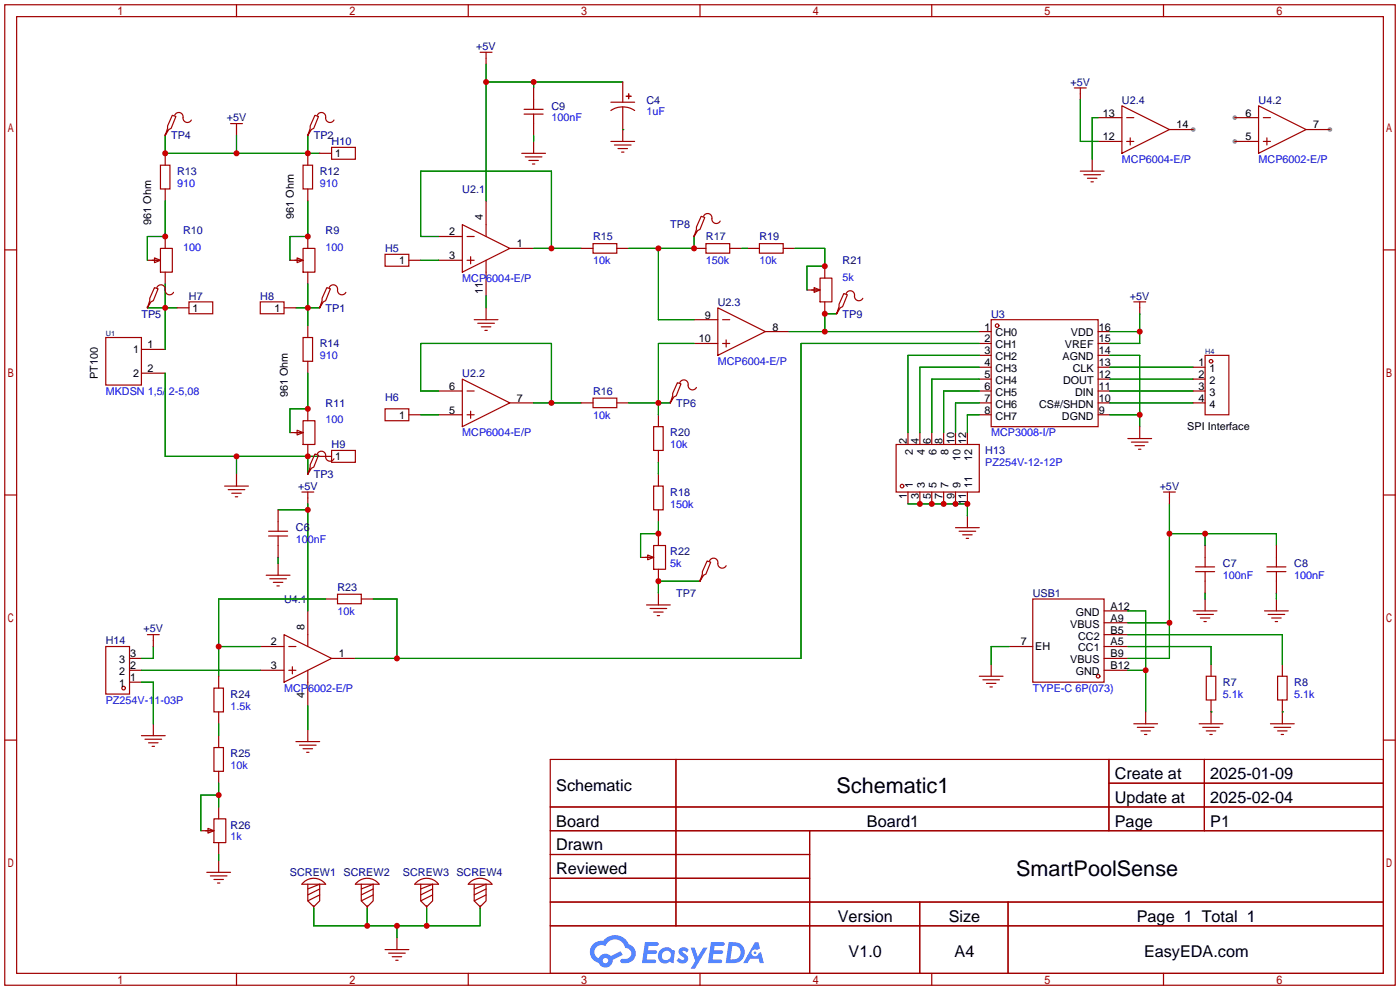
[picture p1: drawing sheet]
<svg xmlns="http://www.w3.org/2000/svg" width="299mm" height="212mm" viewBox="0 0 299 212" stroke-linecap="round" stroke-linejoin="round" font-family="sans-serif">
<g fill="#999">
<circle cx="255" cy="27.7" r=".51"/>
<circle cx="263.9" cy="30.2" r=".51"/>
<circle cx="263.9" cy="25.1" r=".51"/>
<circle cx="284.2" cy="27.7" r=".51"/>
</g>
<g fill="none" stroke="#a10000" stroke-width=".25">
<path d="M1 1h297.2v209.6h-297.2zM3.6 3.6h292.1v204.4h-292.1zM50.5 1v2.6M100.1 1v2.6M149.6 1v2.6M199.1 1v2.6M248.7 1v2.6M1 53.4h2.6M295.7 53.4h2.5M1 105.8h2.6M295.7 105.8h2.5M1 158.2h2.6"/>
<path d="M295.7 158.2h2.5M117.6 162.3h178.1v45.7h-178.1zM117.6 172.5h178.1M117.6 177.5h178.1M144.5 162.3v35.6M173 177.5v30.5M237 162.3v15.2M237 167.4h58.7M257.4 162.3v15.2M117.6 182.6h55.4M117.6 192.8h178.1M117.6 187.7h55.4"/>
<path d="M117.6 197.9h178.1M196.6 192.8v15.2M215.4 192.8v15.2M50.5 208v2.6M100.1 208v2.6M149.6 208v2.6M199.1 208v2.6M248.7 208v2.6"/>
</g>
<g fill="#5487ff">
<path d="M145.3 202.7a1.3 1.3 0 0 1 1.9 .3l-.4 .6a.54 .54 0 0 0-.9-.2l.1 .2a1.34 1.34 0 0 1 .9 1.8 1.47 1.47 0 0 1-2.3-.1l.5-.6 .8 .5a.31 .31 0 0 0 .4-.3 .31 .31 0 0 0-.3-.4 1.12 1.12 0 0 1-.7-1.8z"/>
<path d="M147.6 202.5h.9l.6 2 1.2-2h.9l-2.7 4.6h-.9l1-1.7z"/>
<path d="M137.8 201.4h1.7a1.31 1.31 0 0 1 1.2 .2 .4 .4 0 0 1-.3 .5l-1.8 .1-.1 .9h1.6a.4 .4 0 0 1 .4 .4 .4 .4 0 0 1-.5 .4h-1.6l-.2 1.2h1.4a.46 .46 0 0 1 .5 0 .46 .46 0 0 1 .1 .5l-.4 .2h-2.6z"/>
<path d="M151.9 201.4h1.7a1.32 1.32 0 0 1 1.2 .2 .39 .39 0 0 1-.3 .5l-1.8 .1-.1 .9h1.6a.4 .4 0 0 1 .4 .4 .4 .4 0 0 1-.4 .4h-1.7l-.2 1.2h1.4a.46 .46 0 0 1 .5 0 .46 .46 0 0 1 .1 .5l-.4 .2h-2.6z"/>
<path d="M161.3 201.4h.8l.3 1.3-.6 .4a.75 .75 0 0 0-1.1 .3 .75 .75 0 0 0 .5 1 .75 .75 0 0 0 .9-.7l.5-.2 .6 2.3h-.8l-.3-.9h-1.8l-.5 .9h-1z"/>
<path d="M155.7 201.4l-.6 4.4h1.5a2.27 2.27 0 0 0 2.6-2.2 2.27 2.27 0 0 0-2.7-2.2zM156.5 202.1a1.5 1.5 0 0 1 1.8 1.6 1.5 1.5 0 0 1-1.9 1.4h-.3z"/>
<path d="M141.2 203a1.6 1.6 0 0 0-.3 2.3 1.6 1.6 0 0 0 2.3 .2l.7 .3 .3-2.4-.1-.3-.5-.1a1.58 1.58 0 0 0-2.4 0zM141.8 203.5a.98 .98 0 0 1 1.6 .4 .98 .98 0 0 1-1.1 1.3 .94 .94 0 0 1-.9-.7 .94 .94 0 0 1 .4-1z"/>
<path d="M126.8 201.8a2.37 2.37 0 0 0 1.1 4 1.54 1.54 0 0 0 1.8 1 1.54 1.54 0 0 0 1.2-1.6l2.2-1.1-.5-.8-2 1a1.57 1.57 0 0 0-2.7 .5 1.5 1.5 0 0 1-.7-2.1 1.5 1.5 0 0 1 2.2-.5 2.23 2.23 0 0 1 2.3-1.4 2.23 2.23 0 0 1 2 1.8 1.16 1.16 0 0 1 1.2 1.1 1.16 1.16 0 0 1-1.1 1.2h-.7a.47 .47 0 0 0-.5 .4 .47 .47 0 0 0 .4 .5 2.17 2.17 0 0 0 2.5-.9 2.17 2.17 0 0 0-.3-2.7l-.8-.4a3.2 3.2 0 0 0-5.5-.7l-1.1 .1zM128.8 205.3a.6 .6 0 0 1 1.2 0 .6 .6 0 0 1-1.2 0z"/>
<circle cx="161.4" cy="203.6" r=".28"/>
</g>
<g fill="none" stroke="#a10000" stroke-width=".25">
<path d="M102.6 11.2h2.6M103.9 11.2v2.5M114 18.8v4.6M133.1 17.5v4.3M229.6 18.8h2.6M230.9 18.8v2.5M34.3 35.3h2v5.1h-2zM35.3 28.7v.3M35.3 32.8v2.5M36.8 24.6l.8 .3-1 2.5-.5 .3-.8 1.3 .5-1.6v-.5zM37.3 24.6a.93 .93 0 0 1 1.2-.5 .93 .93 0 0 1 .6 1 .94 .94 0 0 0 .7 1 .94 .94 0 0 0 1.1-.4M49.3 26.4h2.5"/>
<path d="M50.5 26.4v2.6M64.8 35.3h2v5.1h-2zM65.8 28.7v.3M65.8 32.8v2.5M67.3 24.6l.8 .3-1 2.5-.6 .3-.7 1.3 .5-1.6v-.5zM67.8 24.6a.93 .93 0 0 1 1.1-.5 .93 .93 0 0 1 .7 1 .94 .94 0 0 0 .7 1 .94 .94 0 0 0 1.1-.4M68.3 32.8h2.6M70.9 31.5h5v2.5h-5zM111.5 32.8h5.1M112 24.4h4.1M112 23.4h4.1M112.3 33.5h3.5"/>
<path d="M113 34.3h2.1M113.8 35.1h.5M114 24.4v4.6M114 30.2v2.6M130.6 30.2h5M130.6 21.8h5M131.3 31h3.6M132.1 31.8h2M132.8 32.5h.5M133.1 22.9l1.1 .1 1.4 .6M133.1 22.9l-1.6 .2-.9 .5M133.1 22.9v7.3"/>
<path d="M133.9 20.6h1zM134.3 20.1l.1 1zM230.9 36.6h5.1M231.6 37.3h3.6M232.4 38.1h2M233.2 38.9h.5M233.4 34v2.6M234.7 25.1h5.1M234.7 30.2h5.1M239.8 22.6l10.1 5.1-10.1 5.1zM240.8 25.1h1.5M240.8 30.2h1.5"/>
<path d="M241.6 29.5v1.5M249.9 27.7h5.1M263.9 25.1h5.1M263.9 30.2h5.1M269 22.6l10.1 5.1-10.1 5.1zM270 25.1h1.5M270 30.2h1.5M270.8 29.5v1.5M279.1 27.7h5.1M31.5 55.6h2.5M33 55.1l1.3 .5-1.3 .5zM34.3 53.1h2.5v5.1h-2.5z"/>
<path d="M35.3 40.4v2.5M35.3 50.5v2.6M35.3 58.2v2.5M62 55.6h2.5M63.5 55.1l1.3 .5-1.3 .5zM64.8 53.1h2.5v5.1h-2.5zM65.8 40.4v2.5M65.8 50.5v2.6M65.8 58.2v2.5M82.3 54.4h5.1v2.5h-5.1zM87.4 55.6h2.5M93.7 55.6h5.1"/>
<path d="M93.7 50.5h5.1M98.8 48l10.2 5.1-10.2 5.1zM99.8 55.6h1.5M99.8 50.5h1.5M100.6 54.9v1.5M103.9 42.9v7.6M103.9 55.6v7.6M109 53.1h5M124.2 53.1h2.5M126.7 52.1h5.1v2h-5.1zM131.8 53.1h2.6M148.3 53.1h2.6"/>
<path d="M148.3 50.3v.2M149.9 46.2l.7 .3-1 2.5-.5 .3-.8 1.2 .5-1.5v-.5zM150.4 46.2a.93 .93 0 0 1 1.1-.5 .93 .93 0 0 1 .6 1 .94 .94 0 0 0 .7 1 .94 .94 0 0 0 1.1-.5M150.9 52.1h5.1v2h-5.1zM156 53.1h2.5M159.8 53.1h2.5M162.3 52.1h5.1v2h-5.1zM167.4 53.1h2.5M175.3 59.4h2.5v5.1h-2.5zM176.3 56.9v2.5M22.6 72.1h7.6v10.2h-7.6zM30.2 79.8h5.1"/>
<path d="M30.2 74.7h5.1M31.5 65.5v.3M33 61.5l.8 .2-1 2.6-.5 .2-.8 1.3 .5-1.5v-.5zM33.5 61.5a.93 .93 0 0 1 1.2-.6 .93 .93 0 0 1 .6 1.1 .94 .94 0 0 0 .7 1 .94 .94 0 0 0 1.1-.5M37.8 65.8h2.6M40.4 64.5h5.1v2.6h-5.1zM55.6 64.5h5.1v2.6h-5.1zM60.7 65.8h2.5M64.8 72.1h2v5.1h-2zM65.8 69.6v2.5M65.8 77.2v2.6M68.3 65.5v.3"/>
<path d="M69.8 61.5l.8 .2-1 2.6-.5 .2-.8 1.3 .5-1.5v-.5zM70.4 61.5a.93 .93 0 0 1 1.1-.6 .93 .93 0 0 1 .6 1.1 .94 .94 0 0 0 .7 1 .94 .94 0 0 0 1.1-.5M101.3 68.3h5.1M102.1 69.1h3.6M102.9 69.8h2M103.6 70.6h.5M103.9 65.8v2.5M148.3 68.3h5.1M148.3 73.4h5.1M153.4 65.8l10.2 5.1-10.2 5zM154.4 68.3h1.6M154.4 73.4h1.6"/>
<path d="M155.2 72.6v1.6M163.6 70.9h5.1M172.5 62h2.5M174 61.5l1.3 .5-1.3 .5zM176.3 64.5v2.6M178.8 66.8v.3M180.3 62.7l.8 .3-1 2.5-.5 .3-.8 1.3 .5-1.6v-.5zM180.8 62.7a.93 .93 0 0 1 1.2-.5 .93 .93 0 0 1 .6 1 .94 .94 0 0 0 .7 1 .94 .94 0 0 0 1.1-.4M209.3 73.4h2.5M209.3 70.9h2.5M209.3 75.9h2.5M209.3 78.5h2.5"/>
<path d="M211.8 68.3h22.9v22.9h-22.9zM234.7 73.4h2.5M234.7 70.9h2.5M234.7 75.9h2.5M234.7 78.5h2.5M242.3 64.5h2.6M243.6 64.5v2.6M255 78.5h2.6M257.6 75.9h5v12.7h-5zM62 92.5h2.5M63.5 91.9l1.3 .6-1.3 .5zM64.8 89.9h2.5v5.1h-2.5z"/>
<path d="M65.8 87.4v2.5M65.8 95v2.5M67.3 97l.8 .3-1 2.5-.6 .3-.7 1.2 .5-1.5v-.5zM67.8 97a.93 .93 0 0 1 1.1-.5 .93 .93 0 0 1 .7 1 .94 .94 0 0 0 .7 1 .94 .94 0 0 0 1.1-.5M68.3 97.5h2.6M70.9 96.3h5v2.5h-5zM82.3 87.4h5.1v2.5h-5.1zM87.4 88.6h2.5M93.7 83.6h5.1M93.7 88.6h5.1M98.8 81l10.2 5.1-10.2 5.1zM99.8 83.6h1.5"/>
<path d="M99.8 88.6h1.5M100.6 87.9v1.5M109 86.1h5M124.2 86.1h2.5M126.7 85.1h5.1v2h-5.1zM131.8 86.1h2.6M139.7 91.2h2v5.1h-2zM140.7 88.6v2.6M140.7 96.3v2.5M143.3 85.9v.2M144.8 81.8l.7 .2-1 2.6-.5 .2-.7 1.3 .5-1.5v-.5zM145.3 81.8a.93 .93 0 0 1 1.1-.6 .93 .93 0 0 1 .7 1.1 .94 .94 0 0 0 .6 1 .94 .94 0 0 0 1.1-.5"/>
<path d="M191.5 95h17.8v10.2h-17.8zM194.1 92.5v2.5M196.6 92.5v2.5M199.1 92.5v2.5M201.7 92.5v2.5M204.2 92.5v2.5M206.8 92.5v2.5M209.3 86.1h2.5M209.3 83.6h2.5M209.3 88.6h2.5M209.3 81h2.5M234.7 86.1h2.5"/>
<path d="M234.7 83.6h2.5M234.7 88.6h2.5M234.7 81h2.5M241 93.7h5.1M241.8 94.5h3.6M242.6 95.2h2M243.3 96h.5M243.6 91.2v2.5M255 86.1h2.6M255 83.6h2.6M255 81h2.6M48 103.9h5.1"/>
<path d="M48.8 104.6h3.5M49.5 105.4h2.1M50.3 106.2h.5M50.5 101.3v2.6M57.4 113.5h4.1M57.4 114.6h4.1M59.4 109v4.5M59.4 114.6v4.5M64.5 105.2h2.6M65.8 101.1v.2M65.8 105.2v2.5M136.9 119.1h2.5"/>
<path d="M138.4 118.6l1.3 .5-1.3 .5zM139.7 103.9h2v5.1h-2zM139.7 116.6h2.5v5.1h-2.5zM140.7 101.3v2.6M140.7 109v2.5M140.7 114v2.6M151.1 119.9l.8 .2-1 2.6-.5 .2-.8 1.3 .5-1.5v-.5zM151.6 119.9a.93 .93 0 0 1 1.2-.6 .93 .93 0 0 1 .6 1.1 .94 .94 0 0 0 .7 1 .94 .94 0 0 0 1.1-.5M194.1 105.2v2.5M196.6 105.2v2.5M199.1 105.2v2.5M201.7 105.2v2.5"/>
<path d="M204.2 105.2v2.5M204.2 112.8h5.1M205 113.5h3.5M205.7 114.3h2.1M206.5 115.1h.5M206.8 105.2v2.5M206.8 110.2v2.6M248.7 105.2h2.5M249.9 105.2v2.5M257.6 116.6v4.6M272.8 116.6v4.6M22.6 138.2h5.1v10.1h-5.1z"/>
<path d="M31.5 135.6h2.5M32.8 135.6v2.6M55.6 138.2h5.1M56.9 122.9h5.1M57.7 123.7h3.5M58.4 124.5h2.1M59.2 125.2h.5M59.4 120.4v2.5M60.7 135.6l10.2 5.1-10.2 5.1zM61.7 138.2h1.5M65.8 130.6v7.6M69.6 128h2.5"/>
<path d="M72.1 127h5.1v2h-5.1zM77.2 128h2.6M138.2 129.3h5.1M138.9 130h3.6M139.7 130.8h2M140.5 131.6h.5M140.7 121.7v2.5M140.7 126.7v2.6M149.6 124v.2M215.6 138.2h5.1M220.7 128h15.3v17.8h-15.3zM236 138.2h5"/>
<path d="M236 130.6h5M236 133.1h5M236 135.6h5M255 130.6h5.1M255.5 122.2h4.1M255.5 121.2h4.1M255.8 131.3h3.5M256.5 132.1h2.1M257.3 132.8h.5M257.6 122.2v4.5M257.6 128v2.6M270.3 130.6h5"/>
<path d="M270.8 122.2h4M270.8 121.2h4M271 131.3h3.6M271.8 132.1h2M272.5 132.8h.5M272.8 122.2v4.5M272.8 128v2.6M27.7 140.7h2.5M27.7 143.3h2.5M27.7 145.8h2.5M30.2 157.2h5.1M31 158h3.5"/>
<path d="M31.7 158.8h2.1M32.5 159.5h.5M32.8 154.7v2.5M45.7 147.1h2.1v5h-2.1zM45.7 159.8h2.1v5h-2.1zM46.7 144.5v2.6M46.7 152.1v2.6M46.7 157.2v2.6M55.6 143.3h5.1M61.7 143.3h1.5M62.5 142.5v1.5M63.2 158.5h5.1"/>
<path d="M64 159.3h3.6M65.8 143.3v7.6M65.8 156v2.5M70.9 140.7h5M209.3 144.5h5.1M210.1 145.3h3.5M210.8 146.1h2.1M211.6 146.8h.5M211.8 142v2.5M236 140.7h5M236 143.3h5M242.3 154.7h5.1"/>
<path d="M243.1 155.4h3.5M243.8 156.2h2.1M244.6 157h.5M244.9 152.1v2.6M256.3 154.7h5.1M257 155.4h3.6M257.8 144.5h2v5.1h-2zM257.8 156.2h2M258.6 157h.5M258.8 142v2.5M258.8 149.6v5.1M271.5 154.7h5.1"/>
<path d="M272.3 155.4h3.5M273 144.5h2.1v5.1h-2.1zM273 156.2h2.1M273.8 157h.5M274.1 142v2.5M274.1 149.6v5.1M42.9 177.5h2.6M44.4 177l1.3 .5-1.3 .6zM45.7 175h2.6v5.1h-2.6zM46.7 164.8v2.6M46.7 172.5v2.5M64.8 160h2"/>
<path d="M65.5 160.8h.5M44.2 186.4h5.1M45 187.2h3.5M45.7 188h2.1M46.5 188.7h.5M46.7 180.1v2.5M46.7 183.9v2.5M65 188.5a3.2 3.2 0 0 1 4.6 .5h-5.1zM65.8 189v3.5l1.3 1.3 1.2-1.3v-3.5l-2.5 1M67.1 193.5v.6M68.3 190l-2.5 1.3M68.3 191.3l-2.5 1.2"/>
<path d="M76.4 188.5a3.2 3.2 0 0 1 4.6 .5h-5.1zM77.2 189v3.5l1.3 1.3 1.3-1.3v-3.5l-2.6 1M78.5 193.5v.6M79.8 190l-2.6 1.3M79.8 191.3l-2.6 1.2M89.1 188.5a3.2 3.2 0 0 1 4.6 .5h-5.1zM89.9 189v3.5l1.3 1.3 1.3-1.3v-3.5l-2.6 1M91.2 193.5v.6M92.5 190l-2.6 1.3M92.5 191.3l-2.6 1.2M100.5 188.5a3.2 3.2 0 0 1 4.7 .5h-5.1zM101.3 189v3.5l1.3 1.3 1.3-1.3v-3.5l-2.6 1"/>
<path d="M102.6 193.5v.6M103.9 190l-2.6 1.3M103.9 191.3l-2.6 1.2M82.3 202.9h5.1M83.1 203.7h3.5M83.8 204.5h2.1M84.6 205.2h.5M84.8 200.4v2.5"/>
<circle cx="213.1" cy="69.6" r=".38"/>
<circle cx="258.8" cy="77.2" r=".38"/>
<circle cx="192.8" cy="103.9" r=".38"/>
<circle cx="26.4" cy="147.1" r=".38"/>
<circle cx="234.7" cy="144.5" r=".38"/>
</g>
<g fill="none" stroke="#008700" stroke-width=".25">
<path d="M103.9 13.7v29.2M103.9 17.5h29.2M114 17.5v1.3M35.3 29v3.8h33M50.5 29v3.8M65.8 29v3.8M114 29v1.2M133.1 27.7h.1M230.9 21.3v8.9h3.8M234.7 25.1h-1.3v8.9M35.3 42.9v7.6h-3.8v5.1M65.8 42.9v7.6h-3.8v5.1"/>
<path d="M89.9 55.6h3.8M93.7 50.5h-3.8v-13.9h28v16.5M114 53.1h10.2M140.7 53.1v15.2h7.6M148.3 50.5v2.6h-13.9M158.5 53.1h1.3M169.9 53.1h6.4v3.8h-3.8v5.1M31.5 65.8h6.3M35.3 79.8v17.7h33M35.3 60.7v14M63.2 65.8h5.1M65.8 79.8v7.6h-3.8v5.1"/>
<path d="M65.8 60.7v8.9M103.9 63.2v2.6M148.3 73.4h-7.6v15.2M168.7 70.9h40.6M178.8 67.1h-2.5v3.8M209.3 73.4h-38.1v67.3h-95.3M209.3 75.9h-15.2v16.6M209.3 78.5h-12.7v14M237.2 70.9h6.4M237.2 75.9h6.4v15.3M237.2 78.5h17.8M243.6 67.1v6.3h-6.4"/>
<path d="M50.5 97.5v3.8M65.8 97.5v3.8M89.9 88.6h3.8M93.7 83.6h-3.8v-10.2h28v12.7M114 86.1h10.2M134.4 86.1h8.9M140.7 98.8v2.5M209.3 86.1h-5.1v6.4M209.3 83.6h-7.6v8.9M209.3 88.6h-2.5v3.9M209.3 81h-10.2v11.5M237.2 86.1h17.8"/>
<path d="M237.2 83.6h17.8M237.2 88.6h6.4M237.2 81h17.8M59.4 119.1v1.3M59.4 109h6.4M65.8 107.7v22.9M140.7 111.5v2.5h-3.8v5.1M194.1 107.7h12.7v2.5M249.9 107.7v33h-8.9M249.9 114h22.9v2.6M257.6 114v2.6M32.8 138.2v2.5h-2.6"/>
<path d="M46.7 138.2h8.9M69.6 128h-22.9v16.5M79.8 128h5v12.7M149.6 124.2h-8.9v2.5M215.6 138.2h-3.8v3.8M241 130.6h3.9v21.5M241 133.1h8.9M241 138.2h17.8v3.8M241 135.6h33.1v6.4M257.6 126.7v1.3M272.8 126.7v1.3M30.2 143.3h25.4"/>
<path d="M30.2 145.8h2.6v8.9M46.7 154.7v2.5M65.8 150.9v5.1M241 143.3h3.9M258.8 152.1h.1M274.1 152.1h.1M46.7 167.4v5.1M46.7 169.9h-3.8v7.6M46.7 182.6v1.3M67.1 194.1v3.8h35.5v-3.8M78.5 194.1v3.8M84.8 197.9v2.5"/>
<path d="M91.2 194.1v3.8"/>
</g>
<g fill="#c00">
<circle cx="65.8" cy="50.5" r=".63"/>
<circle cx="65.8" cy="97.5" r=".63"/>
<circle cx="50.5" cy="97.5" r=".63"/>
<circle cx="244.9" cy="143.3" r=".63"/>
<circle cx="249.9" cy="133.1" r=".63"/>
<circle cx="249.9" cy="114" r=".63"/>
<circle cx="257.6" cy="114" r=".63"/>
<circle cx="35.3" cy="50.5" r=".63"/>
<circle cx="65.8" cy="87.4" r=".63"/>
<circle cx="50.5" cy="32.8" r=".63"/>
<circle cx="35.3" cy="32.8" r=".63"/>
<circle cx="65.8" cy="32.8" r=".63"/>
<circle cx="65.8" cy="65.8" r=".63"/>
<circle cx="35.3" cy="65.8" r=".63"/>
<circle cx="117.9" cy="53.1" r=".63"/>
<circle cx="117.9" cy="86.1" r=".63"/>
<circle cx="103.9" cy="17.5" r=".63"/>
<circle cx="114" cy="17.5" r=".63"/>
<circle cx="140.7" cy="53.1" r=".63"/>
<circle cx="148.3" cy="53.1" r=".63"/>
<circle cx="176.3" cy="70.9" r=".63"/>
<circle cx="176.3" cy="67.1" r=".63"/>
<circle cx="140.7" cy="86.1" r=".63"/>
<circle cx="176.3" cy="56.9" r=".63"/>
<circle cx="140.7" cy="124.2" r=".63"/>
<circle cx="243.6" cy="88.6" r=".63"/>
<circle cx="243.6" cy="70.9" r=".63"/>
<circle cx="206.8" cy="107.7" r=".63"/>
<circle cx="204.2" cy="107.7" r=".63"/>
<circle cx="201.7" cy="107.7" r=".63"/>
<circle cx="199.1" cy="107.7" r=".63"/>
<circle cx="196.6" cy="107.7" r=".63"/>
<circle cx="46.7" cy="138.2" r=".63"/>
<circle cx="46.7" cy="169.9" r=".63"/>
<circle cx="84.8" cy="140.7" r=".63"/>
<circle cx="65.8" cy="109" r=".63"/>
<circle cx="140.7" cy="114" r=".63"/>
<circle cx="84.8" cy="197.9" r=".63"/>
<circle cx="91.2" cy="197.9" r=".63"/>
<circle cx="78.5" cy="197.9" r=".63"/>
</g>
<g font-size="4.6">
<text x="178.8" y="169.4">Schematic1</text>
<text x="217.1" y="187.2">SmartPoolSense</text>
</g>
<g font-size="3.5">
<text x="238.3" y="166.5">Create at</text>
<text x="258.7" y="166.5">2025-01-09</text>
<text x="118.9" y="169.1">Schematic</text>
<text x="238.3" y="171.6">Update at</text>
<text x="258.7" y="171.6">2025-02-04</text>
<text x="118.9" y="176.7">Board</text>
<text x="185.3" y="176.7">Board1</text>
<text x="238.3" y="176.7">Page</text>
<text x="258.7" y="176.7">P1</text>
<text x="118.9" y="181.8">Drawn</text>
<text x="118.9" y="186.8">Reviewed</text>
<text x="179.1" y="197">Version</text>
<text x="202.8" y="197">Size</text>
<text x="243" y="197">Page 1 Total 1</text>
<text x="181.4" y="204.6">V1.0</text>
<text x="204" y="204.6">A4</text>
<text x="244.5" y="204.6">EasyEDA.com</text>
</g>
<g font-size="2.3" fill="#000080">
<text x="101.8" y="10.7">+5V</text>
<text x="117.9" y="23.4">C9</text>
<text x="138.2" y="22.1">C4</text>
<text x="228.8" y="18.3">+5V</text>
<text x="239.8" y="22.1">U2.4</text>
<text x="269" y="22.1">U4.2</text>
<text x="36.6" y="29.8">TP4</text>
<text x="48.5" y="26">+5V</text>
<text x="67.1" y="29.8">TP2</text>
<text x="70.9" y="31">H10</text>
<text x="37.8" y="37.4">R13</text>
<text x="68.3" y="37.4">R12</text>
<text x="98.8" y="41.2">U2.1</text>
<text x="39.1" y="50.1">R10</text>
<text x="69.6" y="50.1">R9</text>
<text x="82.3" y="53.9">H5</text>
<text x="126.7" y="51.4">R15</text>
<text x="143.3" y="48.8">TP8</text>
<text x="150.9" y="51.4">R17</text>
<text x="162.3" y="51.4">R19</text>
<text x="180.1" y="56.4">R21</text>
<text x="40.4" y="64.1">H7</text>
<text x="55.6" y="64.1">H8</text>
<text x="153.4" y="65.3">U2.3</text>
<text x="241.5" y="64.1">+5V</text>
<text x="30.2" y="67.9">TP5</text>
<text x="69.6" y="66.6">TP1</text>
<text x="180.1" y="67.9">TP9</text>
<text x="211.8" y="67.9">U3</text>
<text x="68.3" y="74.2">R14</text>
<text x="98.8" y="80.6">U2.2</text>
<text x="69.6" y="86.9">R11</text>
<text x="82.3" y="85.6">H6</text>
<text x="126.7" y="84.4">R16</text>
<text x="144.5" y="86.9">TP6</text>
<text x="70.9" y="95.8">H9</text>
<text x="143.3" y="93.3">R20</text>
<text x="210.6" y="97.1">H13</text>
<text x="63.7" y="104.7">+5V</text>
<text x="67.1" y="102.2">TP3</text>
<text x="143.3" y="106">R18</text>
<text x="247.9" y="104.7">+5V</text>
<text x="63.2" y="113.6">C6</text>
<text x="143.3" y="118.7">R22</text>
<text x="261.4" y="121.2">C7</text>
<text x="276.6" y="121.2">C8</text>
<text x="60.7" y="128.8">U4.1</text>
<text x="72.1" y="126.3">R23</text>
<text x="144.5" y="127.6">TP7</text>
<text x="220.7" y="127.6">USB1</text>
<text x="22.6" y="137.7">H14</text>
<text x="30.7" y="135.2">+5V</text>
<text x="49.3" y="149.1">R24</text>
<text x="261.4" y="146.6">R7</text>
<text x="276.6" y="146.6">R8</text>
<text x="49.3" y="161.8">R25</text>
<text x="49.3" y="177.1">R26</text>
<text x="62" y="187.2">SCREW1 SCREW2</text>
<text x="86.1" y="187.2">SCREW3 SCREW4</text>
</g>
<g font-size="2.3" fill="#00f">
<text x="117.9" y="26">100nF</text>
<text x="138.2" y="24.7">1uF</text>
<text x="239.8" y="34.8">MCP6004-E/P</text>
<text x="269" y="34.8">MCP6002-E/P</text>
<text x="37.8" y="39.9">910</text>
<text x="68.3" y="39.9">910</text>
<text x="39.1" y="53.6">100</text>
<text x="69.6" y="53.6">100</text>
<text x="126.7" y="56.4">10k</text>
<text x="150.9" y="56.4">150k</text>
<text x="162.3" y="56.4">10k</text>
<text x="180.1" y="60">5k</text>
<text x="98.8" y="60.2">MCP6004-E/P</text>
<text x="68.3" y="76.8">910</text>
<text x="153.4" y="78">MCP6004-E/P</text>
<text x="22.6" y="84.4">MKDSN 1,5/ 2-5,08</text>
<text x="126.7" y="89.5">10k</text>
<text x="69.6" y="90.5">100</text>
<text x="98.8" y="93.3">MCP6004-E/P</text>
<text x="143.3" y="95.8">10k</text>
<text x="211.8" y="93.3">MCP3008-I/P</text>
<text x="210.6" y="99.6">PZ254V-12-12P</text>
<text x="143.3" y="108.5">150k</text>
<text x="63.2" y="116.1">100nF</text>
<text x="143.3" y="121.2">5k</text>
<text x="261.4" y="123.7">100nF</text>
<text x="276.6" y="123.7">100nF</text>
<text x="72.1" y="131.4">10k</text>
<text x="60.7" y="147.9">MCP6002-E/P</text>
<text x="220.7" y="147.9">TYPE-C 6P(073)</text>
<text x="261.4" y="149.1">5.1k</text>
<text x="276.6" y="149.1">5.1k</text>
<text x="22.6" y="150.4">PZ254V-11-03P</text>
<text x="49.3" y="151.7">1.5k</text>
<text x="49.3" y="164.4">10k</text>
<text x="49.3" y="179.6">1k</text>
</g>
<g font-size="2.3">
<text x="235.7" y="24.9">13</text>
<text x="235.7" y="30">12</text>
<text x="251.5" y="27.5">14</text>
<text x="266.2" y="30">5</text>
<text x="266.2" y="24.9">6</text>
<text x="280.7" y="27.5">7</text>
<text x="71.6" y="33.6">1</text>
<text x="62.8" y="46.7" transform="rotate(-90 62.8 46.7)">961 Ohm</text>
<text x="103.2" y="47" transform="rotate(-90 103.2 47)">4</text>
<text x="32.3" y="48" transform="rotate(-90 32.3 48)">961 Ohm</text>
<text x="96" y="50.3">2</text>
<text x="110.5" y="52.9">1</text>
<text x="85.3" y="56.4">1</text>
<text x="96" y="55.4">3</text>
<text x="103.2" y="62.7" transform="rotate(-90 103.2 62.7)">11</text>
<text x="41.1" y="66.6">1</text>
<text x="58.7" y="66.6">1</text>
<text x="150.6" y="68.1">9</text>
<text x="165.1" y="70.6">8</text>
<text x="210.4" y="70.6">1</text>
<text x="212.8" y="71.9">CH0</text>
<text x="228.9" y="71.9">VDD</text>
<text x="234.8" y="70.6">16</text>
<text x="28.4" y="75.5">1</text>
<text x="31.5" y="74.4">1</text>
<text x="149.3" y="73.2">10</text>
<text x="210.4" y="73.2">2</text>
<text x="210.4" y="75.7">3</text>
<text x="212.8" y="74.4">CH1</text>
<text x="212.8" y="77">CH2</text>
<text x="227.1" y="77">AGND</text>
<text x="227.6" y="74.4">VREF</text>
<text x="234.8" y="75.7">14</text>
<text x="234.8" y="73.2">15</text>
<text x="20.9" y="81" transform="rotate(-90 20.9 81)">PT100</text>
<text x="28.4" y="80.5">2</text>
<text x="31.5" y="79.5">2</text>
<text x="96" y="83.3">6</text>
<text x="210.4" y="78.3">4</text>
<text x="210.4" y="80.8">5</text>
<text x="210.4" y="83.3">6</text>
<text x="212.8" y="79.5">CH3</text>
<text x="212.8" y="82.1">CH4</text>
<text x="227.2" y="82.1">DOUT</text>
<text x="229.3" y="79.5">CLK</text>
<text x="234.8" y="83.3">11</text>
<text x="234.8" y="80.8">12</text>
<text x="234.8" y="78.3">13</text>
<text x="256.1" y="78.3">1</text>
<text x="256.1" y="80.8">2</text>
<text x="256.1" y="83.3">3</text>
<text x="258.5" y="79.5">1</text>
<text x="258.5" y="82.1">2</text>
<text x="61.5" y="84.8" transform="rotate(-90 61.5 84.8)">961 Ohm</text>
<text x="85.3" y="89.5">1</text>
<text x="96" y="88.4">5</text>
<text x="110.5" y="85.9">7</text>
<text x="210.4" y="85.9">7</text>
<text x="210.4" y="88.4">8</text>
<text x="212.8" y="84.6">CH5</text>
<text x="212.8" y="87.1">CH6</text>
<text x="212.8" y="89.7">CH7</text>
<text x="222.1" y="87.1">CS#/SHDN</text>
<text x="227" y="89.7">DGND</text>
<text x="229.8" y="84.6">DIN</text>
<text x="234.8" y="88.4">9</text>
<text x="234.8" y="85.9">10</text>
<text x="256.1" y="85.9">4</text>
<text x="258.5" y="84.6">3</text>
<text x="258.5" y="87.1">4</text>
<text x="193.8" y="94.9" transform="rotate(-90 193.8 94.9)">2</text>
<text x="196.4" y="94.9" transform="rotate(-90 196.4 94.9)">4</text>
<text x="198.9" y="94.9" transform="rotate(-90 198.9 94.9)">6</text>
<text x="201.4" y="94.9" transform="rotate(-90 201.4 94.9)">8</text>
<text x="204" y="94.9" transform="rotate(-90 204 94.9)">10</text>
<text x="206.5" y="94.9" transform="rotate(-90 206.5 94.9)">12</text>
<text x="253.7" y="92">SPI Interface</text>
<text x="71.6" y="98.3">1</text>
<text x="195.1" y="97.2" transform="rotate(-90 195.1 97.2)">2</text>
<text x="197.6" y="97.2" transform="rotate(-90 197.6 97.2)">4</text>
<text x="200.2" y="97.2" transform="rotate(-90 200.2 97.2)">6</text>
<text x="202.7" y="97.2" transform="rotate(-90 202.7 97.2)">8</text>
<text x="205.3" y="98.5" transform="rotate(-90 205.3 98.5)">10</text>
<text x="207.8" y="98.5" transform="rotate(-90 207.8 98.5)">12</text>
<text x="193.8" y="106.6" transform="rotate(-90 193.8 106.6)">1</text>
<text x="195.1" y="104.2" transform="rotate(-90 195.1 104.2)">1</text>
<text x="196.4" y="106.6" transform="rotate(-90 196.4 106.6)">3</text>
<text x="197.6" y="104.2" transform="rotate(-90 197.6 104.2)">3</text>
<text x="198.9" y="106.6" transform="rotate(-90 198.9 106.6)">5</text>
<text x="200.2" y="104.2" transform="rotate(-90 200.2 104.2)">5</text>
<text x="201.4" y="106.6" transform="rotate(-90 201.4 106.6)">7</text>
<text x="202.7" y="104.2" transform="rotate(-90 202.7 104.2)">7</text>
<text x="204" y="106.6" transform="rotate(-90 204 106.6)">9</text>
<text x="205.3" y="104.2" transform="rotate(-90 205.3 104.2)">9</text>
<text x="206.5" y="107.9" transform="rotate(-90 206.5 107.9)">11</text>
<text x="207.8" y="104.2" transform="rotate(-90 207.8 104.2)">11</text>
<text x="229.9" y="131.6">GND</text>
<text x="237.4" y="130.3">A12</text>
<text x="57.9" y="137.9">2</text>
<text x="65.1" y="134.6" transform="rotate(-90 65.1 134.6)">8</text>
<text x="218.2" y="137.9">7</text>
<text x="228.7" y="134.1">VBUS</text>
<text x="230.4" y="136.7">CC2</text>
<text x="237.4" y="132.9">A9</text>
<text x="237.4" y="137.9">A5</text>
<text x="237.4" y="135.4">B5</text>
<text x="25.5" y="141.8">3</text>
<text x="27.8" y="143">2</text>
<text x="27.8" y="140.5">3</text>
<text x="57.9" y="143">3</text>
<text x="72.4" y="140.5">1</text>
<text x="221.2" y="139">EH</text>
<text x="228.7" y="141.8">VBUS</text>
<text x="230.4" y="139.2">CC1</text>
<text x="237.4" y="140.5">B9</text>
<text x="237.4" y="143">B12</text>
<text x="25.5" y="146.8">1</text>
<text x="25.5" y="144.3">2</text>
<text x="27.8" y="145.6">1</text>
<text x="65.1" y="149.1" transform="rotate(-90 65.1 149.1)">4</text>
<text x="229.9" y="144.3">GND</text>
</g>
<g font-size="1.6" fill="#000080">
<text x="22.6" y="71.8">U1</text>
<text x="257.6" y="75.6">H4</text>
</g>
</svg>
